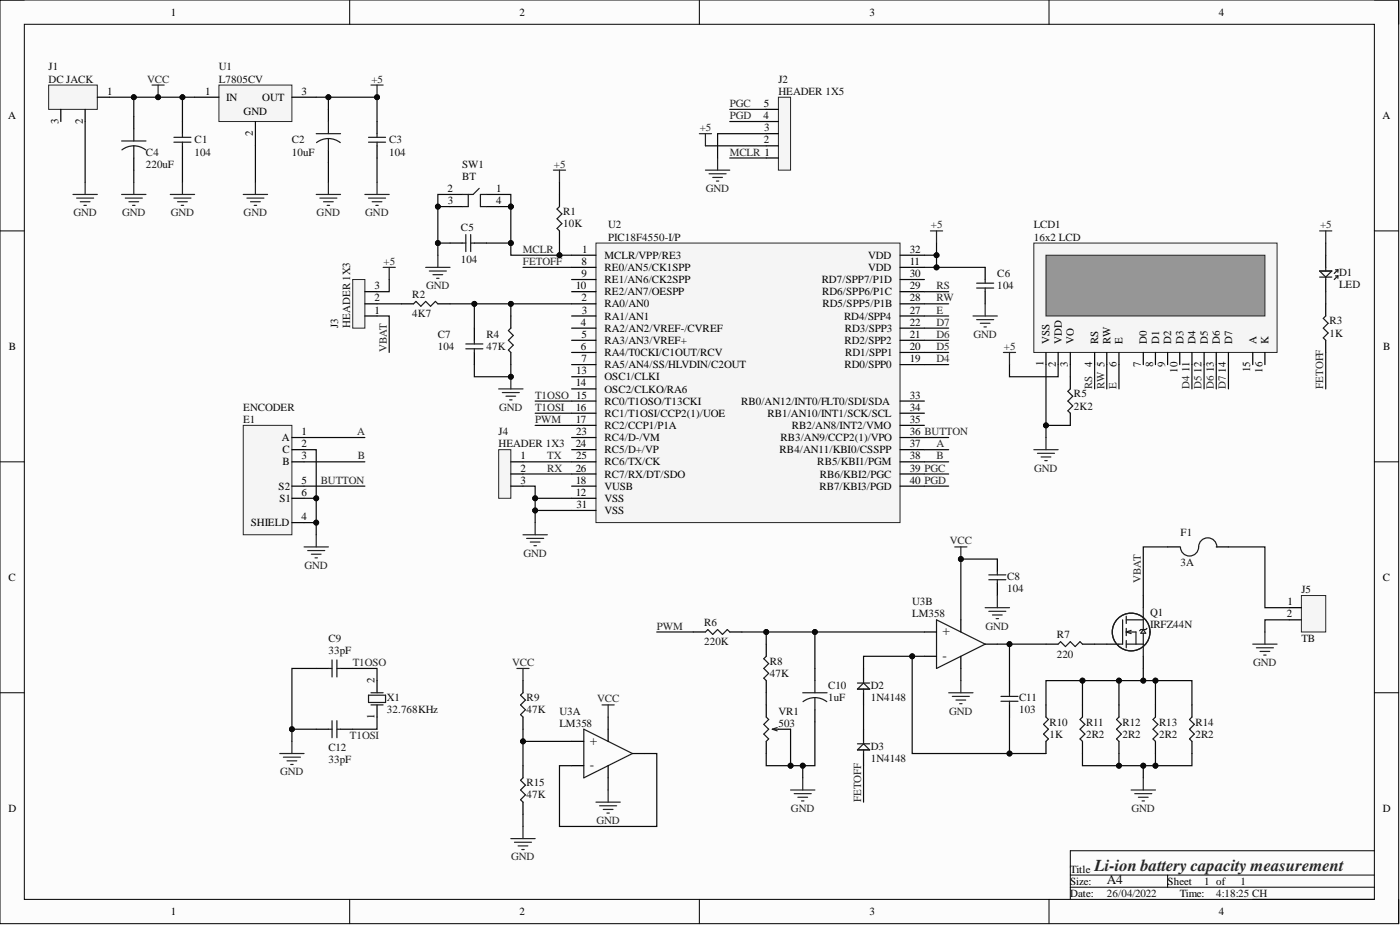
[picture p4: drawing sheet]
<svg xmlns="http://www.w3.org/2000/svg" width="292mm" height="193mm" viewBox="0 0 292 193" stroke-linecap="round" stroke-linejoin="round" font-family="sans-serif">
<path d="M0 0h291.8v192.7h-291.8z" fill-rule="evenodd" fill="#fcfcfc"/>
<path d="M0 0h291.8v192.7h-291.8z" fill="none" stroke="#000" stroke-width=".21"/>
<path d="M5.1 5.1h281.7v182.5h-281.7z" fill-rule="evenodd" fill="#fcfcfc"/>
<g fill="none" stroke="#000" stroke-width=".21">
<path d="M0 0h5.1M73 0v5.1M145.9 0v5.1M218.9 0v5.1M286.8 0h5v5.1M5.1 5.1h281.7v182.5h-281.7zM0 48.2h5.1M286.8 48.2h5M0 96.3h5.1M286.8 96.3h5M0 144.5h5.1M286.8 144.5h5"/>
<path d="M286.8 177.5h-63.5v10.1M73 187.6v5.1M145.9 187.6v5.1M218.9 187.6v5.1M223.3 182.6h63.5M223.3 185.1h63.5M243.6 182.6v2.5M261.4 187.6h25.4M291.8 187.6v5.1"/>
</g>
<path d="M230.9 134.4h2.6M238.5 124.2v2.6M238.5 136.9v2.5" fill="none" stroke="#000" stroke-width=".25"/>
<g fill="none" stroke="#1c1c1c" stroke-width=".25">
<path d="M234.2 129.3v5.1h-.7M235 134.4h3.5M235 128.5v1.6M235 131.1v1.5M235 133.6v1.5M235 129.3h3.5M235 131.8h2v2.6M235 131.8l1 .4M236 131.5l-1 .3M238.5 131.3l.5 .8h-1zM238.5 126.8v4.5M238.5 132.1v4.8"/>
<path d="M239.3 131.1l-.3 .2h-1l-.2 .3"/>
<circle cx="236" cy="131.8" r="3.9"/>
</g>
<path d="M271.5 124.2h5.1v7.6h-5.1z" fill-rule="evenodd" fill="#f5f5f5"/>
<path d="M271.5 124.2h5.1v7.6h-5.1z" fill="none" stroke="#262626" stroke-width=".21"/>
<g fill="none" stroke="#000" stroke-width=".25">
<path d="M243.6 114.1h2.6M253.8 114.1h2.5M159.9 134.4v2.5M170 139.4v2.6M192.9 131.8h2.5M192.9 136.9h2.5M200.5 129.3v2.5M200.5 136.9v2.5M205.5 134.4h2.6M218.2 134.4h2.6M225.8 134.4h2.6M269 126.8h2.5"/>
<path d="M269 129.3h2.5M159.9 142v2.5M170 148.1v2.5M218.2 147.1v2.5M218.2 154.7v2.5M225.8 147.1v2.5M225.8 154.7v2.5M233.5 147.1v2.5M233.5 154.7v2.5M241.1 147.1v2.5M241.1 154.7v2.5M248.7 147.1v2.5"/>
<path d="M248.7 154.7v2.5"/>
</g>
<g fill="none" stroke="#1c1c1c" stroke-width=".25">
<path d="M246.3 114.1a1.9 1.9 0 0 0 1.9 1.9 1.9 1.9 0 0 0 1.9-1.9M250.1 114.1a1.9 1.9 0 0 1 1.9-1.9 1.9 1.9 0 0 1 1.9 1.9M159.9 136.9l-.5 .5 1 1-1 1 1 1.1-1 1 .5 .5M195.4 129.3l10.1 5.1-10.1 5zM220.8 134.4l.5-.5 1 1 1-1 1 1 1-1 .5 .5M167.5 144.5h5.1M170 145.5l1.1 .2 1.4 .7M170 145.5l-1.5 .3-1 .6M170 142v2.5M170 145.5v2.6M218.2 149.6l.5 .5-1 1 1 1-1 1 1 1.1-.5 .5M225.8 149.6l-.5 .5 1.1 1-1.1 1 1.1 1-1.1 1.1 .5 .5"/>
<path d="M233.5 149.6l-.5 .5 1 1-1 1 1 1-1 1.1 .5 .5M241.1 149.6l-.5 .5 1 1-1 1 1 1-1 1.1 .5 .5M248.7 149.6l-.5 .5 1 1-1 1 1 1-1 1.1 .5 .5"/>
</g>
<path d="M199.2 114.1h2.5M200.5 114.1v2.5M164.9 164.8h5.1M165.7 165.6h3.6M166.5 166.3h2M167.2 167.1h.5M167.5 162.3v2.5M236 164.8h5.1M236.8 165.6h3.5M237.5 166.3h2.1M238.3 167.1h.5M238.5 162.3v2.5" fill="none" stroke="#262626" stroke-width=".25"/>
<circle cx="200.5" cy="116.6" r=".51" fill="#0e0e0e"/>
<circle cx="200.5" cy="116.6" r=".51" fill="none" stroke="#0e0e0e" stroke-width=".21"/>
<path d="M194.1 48.2h2.6M195.4 48.2v2.5M261.4 134.4h5.1M262.1 135.1h3.6M262.9 135.9h2M263.7 136.7h.5M263.9 131.8v2.6M197.9 144.5h5.1M198.7 145.3h3.5M199.5 146h2M200.2 146.8h.5M200.5 142v2.5" fill="none" stroke="#262626" stroke-width=".25"/>
<path d="M215.7 50.7h50.8v22.8h-50.8z" fill-rule="evenodd" fill="#f5f5f5"/>
<path d="M215.7 50.7h50.8v22.8h-50.8z" fill="none" stroke="#262626" stroke-width=".21"/>
<path d="M218.2 53.2h45.7v12.7h-45.7z" fill-rule="evenodd" fill="#969696"/>
<path d="M218.2 53.2h45.7v12.7h-45.7z" fill="none" stroke="#262626" stroke-width=".21"/>
<g fill="none" stroke="#000" stroke-width=".25">
<path d="M218.2 73.5v2.6M220.8 73.5v2.6M223.3 73.5v2.6M223.3 78.6v2.5M228.4 73.5v2.6M230.9 73.5v2.6M233.5 73.5v2.6M238.5 73.5v2.6M241.1 73.5v2.6M243.6 73.5v2.6M246.2 73.5v2.6M248.7 73.5v2.6"/>
<path d="M251.2 73.5v2.6M253.8 73.5v2.6M256.3 73.5v2.6M261.4 73.5v2.6M263.9 73.5v2.6M223.3 86.2v2.5M180.2 139.4v2.6"/>
</g>
<path d="M209.4 73.5h2.5M210.6 73.5v2.6M215.7 93.8h5.1M216.5 94.6h3.5M217.2 95.3h2.1M218 96.1h.5M218.2 91.3v2.5" fill="none" stroke="#262626" stroke-width=".25"/>
<path d="M223.3 81.1l-.5 .5 1 1.1-1 1 1 1-1 1 .5 .5M178.9 142.5h2.5M180.2 142.5l-1.3 1.3M180.2 142.5l1.2 1.3M180.2 142v.5" fill="none" stroke="#1c1c1c" stroke-width=".25"/>
<path d="M124.3 50.7h63.5v58.3h-63.5z" fill-rule="evenodd" fill="#f5f5f5"/>
<path d="M124.3 50.7h63.5v58.3h-63.5z" fill="none" stroke="#262626" stroke-width=".21"/>
<g fill="none" stroke="#000" stroke-width=".25">
<path d="M119.3 53.2h5M119.3 55.8h5M119.3 58.3h5M187.8 53.2h5.1M187.8 55.8h5.1M187.8 58.3h5.1M119.3 63.4h5M119.3 65.9h5M119.3 68.5h5M119.3 71h5M119.3 73.5h5M119.3 76.1h5"/>
<path d="M119.3 60.8h5M119.3 78.6h5M187.8 63.4h5.1M187.8 65.9h5.1M187.8 68.5h5.1M187.8 71h5.1M187.8 73.5h5.1M187.8 76.1h5.1M187.8 60.8h5.1M119.3 81.1h5M119.3 83.7h5M119.3 86.2h5"/>
<path d="M119.3 88.7h5M119.3 98.9h5M119.3 96.3h5M119.3 93.8h5M119.3 91.3h5M187.8 83.7h5.1M187.8 86.2h5.1M187.8 88.7h5.1M187.8 98.9h5.1M187.8 96.3h5.1M187.8 93.8h5.1M187.8 91.3h5.1"/>
<path d="M119.3 104h5M119.3 101.4h5M119.3 106.5h5M187.8 101.4h5.1"/>
</g>
<path d="M50.8 88.7h10.1v22.9h-10.1z" fill-rule="evenodd" fill="#f5f5f5"/>
<path d="M50.8 88.7h10.1v22.9h-10.1z" fill="none" stroke="#262626" stroke-width=".21"/>
<g fill="none" stroke="#000" stroke-width=".25">
<path d="M93.9 50.7h2.5M99 50.7h2.5M116.7 40.6v2.5M116.7 48.2v2.5M276.6 53.2v2.6M276.6 58.3v2.5M83.7 63.4h2.6M91.4 63.4h2.5M106.6 65.9v2.6M106.6 73.5v2.6M276.6 63.4v2.5M276.6 71v2.5"/>
<path d="M60.9 91.3h2.5M60.9 93.8h2.5M60.9 96.3h2.5M60.9 101.4h2.5M60.9 104h2.5M60.9 109h2.5M66 139.4h2.5M71.1 139.4h2.5M66 152.1h2.5M71.1 152.1h2.5M78.7 142v2.5M78.7 147.1v2.5"/>
<path d="M180.2 152.1v2.6"/>
</g>
<g fill="none" stroke="#262626" stroke-width=".25">
<path d="M115.5 35.5h2.5M116.7 35.5v2.5M88.8 55.8h5.1M89.6 56.5h3.5M90.3 57.3h2.1M91.1 58.1h.5M91.4 53.2v2.6M275.3 48.2h2.6M276.6 48.2v2.5M106.6 78.6v2.5M104 81.1h5.1M104.8 81.9h3.6"/>
<path d="M105.6 82.7h2M106.3 83.4h.5M63.4 114.1h5.1M64.2 114.9h3.6M65 115.6h2M65.7 116.4h.5M66 111.6v2.5M58.4 157.2h5M59.1 158h3.6M59.9 158.7h2M60.6 159.5h.6M60.9 154.7v2.5"/>
</g>
<g fill="none" stroke="#1c1c1c" stroke-width=".25">
<path d="M96.4 50.7h.8M97.2 48.9v3.6M98.2 48.9v3.6M98.2 50.7h.8M116.7 43.1l-.5 .5 1 1-1 1 1 1.1-1 1 .5 .5M275.3 56.5h2.6l-1.3 1.3zM275.3 57.8h2.6M276.6 55.8v.7M276.6 57.8v.5M279.1 56.3l-.7 .7M279.1 58.1v-.5l-.7 .7M86.3 63.4l.5-.5 1 1 1-1 1 1 1-1 .6 .5"/>
<path d="M106.6 68.5l-.5 .5 1 1-1 1 1 1-1 1 .5 .5M276.6 65.9l-.5 .5 1 1-1 1.1 1 1-1 1 .5 .5M68.5 139.4h.8M69.3 137.7v3.5M70.3 137.7v3.5M70.3 139.4h.8M68.5 152.1h.8M69.3 150.4v3.5M70.3 150.4v3.5M70.3 152.1h.8M76.9 145h3.5v1.5h-3.5zM77.4 147.1h2.5"/>
<path d="M77.4 144.5h2.5M178.9 155.2h2.5M180.2 155.2l-1.3 1.2M180.2 155.2l1.2 1.2M180.2 154.7v.5"/>
</g>
<circle cx="106.6" cy="78.6" r=".51" fill="#0e0e0e"/>
<circle cx="106.6" cy="78.6" r=".51" fill="none" stroke="#0e0e0e" stroke-width=".21"/>
<path d="M99 68.5v2.5M99 73.5v2.6" fill="none" stroke="#000" stroke-width=".25"/>
<path d="M97.2 72.8h3.5M97.2 71.8h3.5M99 71v.8M99 72.8v.7" fill="none" stroke="#1c1c1c" stroke-width=".25"/>
<path d="M45.7 17.7h15.2v7.7h-15.2z" fill-rule="evenodd" fill="#f5f5f5"/>
<path d="M45.7 17.7h15.2v7.7h-15.2z" fill="none" stroke="#262626" stroke-width=".21"/>
<path d="M40.6 20.3h5.1M53.3 25.4v5M60.9 20.3h5.1" fill="none" stroke="#000" stroke-width=".25"/>
<path d="M53.3 38v2.6M50.8 40.6h5M51.5 41.3h3.6M52.3 42.1h2M53 42.8h.5" fill="none" stroke="#262626" stroke-width=".25"/>
<path d="M10.2 17.7h10.1v5.1h-10.1z" fill-rule="evenodd" fill="#f5f5f5"/>
<path d="M10.2 17.7h10.1v5.1h-10.1z" fill="none" stroke="#262626" stroke-width=".21"/>
<path d="M12.7 22.8v2.6M17.8 22.8v2.6M20.3 20.3h2.5" fill="none" stroke="#000" stroke-width=".25"/>
<path d="M31.7 17.7h2.6M33 17.7v2.6M17.8 38v2.6M15.2 40.6h5.1M16 41.3h3.5M16.7 42.1h2.1M17.5 42.8h.5" fill="none" stroke="#262626" stroke-width=".25"/>
<circle cx="33" cy="20.3" r=".51" fill="#0e0e0e"/>
<circle cx="33" cy="20.3" r=".51" fill="none" stroke="#0e0e0e" stroke-width=".21"/>
<path d="M27.9 24.3v2.6M27.9 33v2.5M38.1 25.4v2.5M38.1 30.4v2.6M68.5 22.8v2.6M68.5 31.4v2.6M78.7 25.4v2.5M78.7 30.4v2.6" fill="none" stroke="#000" stroke-width=".25"/>
<g fill="none" stroke="#1c1c1c" stroke-width=".25">
<path d="M25.4 29.4h5.1M27.9 30.4l1.1 .2 1.4 .7M27.9 30.4l-1.5 .3-1 .6M27.9 26.9v2.5M27.9 30.4v2.6M36.3 29.7h3.5M36.3 28.6h3.5M38.1 27.9v.7M38.1 29.7v.7M66 27.9h5.1M68.5 28.9l1.1 .1 1.4 .7M68.5 28.9l-1.5 .3-1 .5"/>
<path d="M68.5 25.4v2.5M68.5 28.9v2.5M76.9 29.7h3.5M76.9 28.6h3.5M78.7 27.9v.7M78.7 29.7v.7"/>
</g>
<g fill="none" stroke="#262626" stroke-width=".25">
<path d="M77.4 17.7h2.5M78.7 17.7v2.6M27.9 38v2.6M38.1 38v2.6M68.5 38v2.6M78.7 38v2.6M25.4 40.6h5.1M26.1 41.3h3.6M26.9 42.1h2M27.7 42.8h.5M35.5 40.6h5.1M36.3 41.3h3.5"/>
<path d="M37 42.1h2.1M37.8 42.8h.5M66 40.6h5.1M66.7 41.3h3.6M67.5 42.1h2M68.3 42.8h.5M76.1 40.6h5.1M76.9 41.3h3.5M77.7 42.1h2M78.4 42.8h.5"/>
</g>
<circle cx="78.7" cy="20.3" r=".51" fill="#0e0e0e"/>
<circle cx="78.7" cy="20.3" r=".51" fill="none" stroke="#0e0e0e" stroke-width=".21"/>
<path d="M205.5 55.8v2.5M205.5 60.8v2.6M208.1 116.6v2.6M208.1 121.7v2.5" fill="none" stroke="#000" stroke-width=".25"/>
<path d="M203.8 59.1h3.5M205.5 58.3v.8M203.8 60.1h3.5M205.5 60.1v.7M206.3 119.9h3.6M208.1 119.2v.7M206.3 120.9h3.6M208.1 120.9v.8" fill="none" stroke="#1c1c1c" stroke-width=".25"/>
<path d="M203 65.9h5.1M203.8 66.7h3.5M204.5 67.4h2.1M205.3 68.2h.5M205.5 63.4v2.5M205.5 126.8h5.1M206.3 127.5h3.6M207.1 128.3h2M207.8 129.1h.5M208.1 124.2v2.6" fill="none" stroke="#262626" stroke-width=".25"/>
<path d="M73.6 58.3h2.5v10.2h-2.5z" fill-rule="evenodd" fill="#f5f5f5"/>
<path d="M73.6 58.3h2.5v10.2h-2.5z" fill="none" stroke="#262626" stroke-width=".21"/>
<path d="M76.1 65.9h2.6M76.1 63.4h2.6M76.1 60.8h2.6" fill="none" stroke="#000" stroke-width=".25"/>
<path d="M145.9 27.9h2.6M147.2 27.9v2.5M147.2 35.5h5.1M147.9 36.3h3.6M148.7 37h2M149.5 37.8h.5M149.7 33v2.5M79.9 55.8h2.6M81.2 55.8v2.5" fill="none" stroke="#262626" stroke-width=".25"/>
<path d="M104 93.8h2.6v10.2h-2.6z" fill-rule="evenodd" fill="#f5f5f5"/>
<path d="M104 93.8h2.6v10.2h-2.6z" fill="none" stroke="#262626" stroke-width=".21"/>
<g fill="none" stroke="#000" stroke-width=".25">
<path d="M93.9 40.6h2.5M93.9 43.1h2.5M101.5 40.6h2.5M101.5 43.1h2.5M106.6 96.3h2.5M106.6 98.9h2.5M106.6 101.4h2.5M144.6 131.8h2.6M152.3 131.8h2.5M109.1 142v2.5M109.1 149.6v2.5M109.1 159.7v2.6"/>
<path d="M119.3 154.7h2.5M119.3 159.7h2.5M126.9 152.1v2.6M126.9 159.7v2.6M132 157.2h2.5M210.6 142v2.5M210.6 147.1v2.5M109.1 167.3v2.6"/>
</g>
<g fill="none" stroke="#262626" stroke-width=".25">
<path d="M109.1 111.6h5.1M109.9 112.3h3.5M110.6 113.1h2.1M111.4 113.8h.5M111.7 109v2.6M107.8 139.4h2.6M109.1 139.4v2.6M125.6 147.1h2.6M126.9 147.1v2.5M106.6 174.9h5.1M107.3 175.7h3.6M108.1 176.5h2"/>
<path d="M108.9 177.2h.5M109.1 172.4v2.5M124.3 167.3h5.1M125.1 168.1h3.6M125.9 168.9h2M126.6 169.6h.5M126.9 164.8v2.5"/>
</g>
<path d="M100 39.3l-1.3 1.3h-2.3M97.7 40.6v2.5h-1.3M101.5 40.6h-1.3v2.5h1.3M147.2 131.8l.5-.5 1 1.1 1-1.1 1 1.1 1.1-1.1 .5 .5M109.1 144.5l-.5 .5 1 1-1 1.1 1 1-1 1 .5 .5M121.8 152.1l10.2 5.1-10.2 5.1zM208.8 146.3h3.6M208.8 145.3h3.6M210.6 144.5v.8M210.6 146.3v.8M109.1 162.3l-.5 .5 1 1-1 1 1 1-1 1 .5 .5" fill="none" stroke="#1c1c1c" stroke-width=".25"/>
<path d="M162.4 20.3h2.5v15.2h-2.5z" fill-rule="evenodd" fill="#f5f5f5"/>
<path d="M162.4 20.3h2.5v15.2h-2.5z" fill="none" stroke="#262626" stroke-width=".21"/>
<path d="M159.9 33h2.5M159.9 30.4h2.5M159.9 27.9h2.5M159.9 25.4h2.5M159.9 22.8h2.5M159.9 147.1v2.5M159.9 154.7v2.5M162.4 152.1h2.5" fill="none" stroke="#000" stroke-width=".25"/>
<path d="M159.9 149.6l.5 .5-1 1 1 1-1 1 1 1.1-.5 .5M161.1 152.1h1.3M161.1 152.1l1.1 .4M162.2 151.8l-1.1 .3" fill="none" stroke="#1c1c1c" stroke-width=".25"/>
<path d="M22.8 20.3h17.8M192.9 91.3h5" fill="none" stroke="#0e0e0e" stroke-width=".25"/>
<circle cx="38.1" cy="20.3" r=".51" fill="#0e0e0e"/>
<circle cx="38.1" cy="20.3" r=".51" fill="none" stroke="#0e0e0e" stroke-width=".21"/>
<circle cx="33" cy="20.3" r=".51" fill="#0e0e0e"/>
<circle cx="33" cy="20.3" r=".51" fill="none" stroke="#0e0e0e" stroke-width=".21"/>
<circle cx="27.9" cy="20.3" r=".51" fill="#0e0e0e"/>
<circle cx="27.9" cy="20.3" r=".51" fill="none" stroke="#0e0e0e" stroke-width=".21"/>
<path d="M66 152.1h-5.1v2.6" fill="none" stroke="#0e0e0e" stroke-width=".25"/>
<circle cx="60.9" cy="152.1" r=".51" fill="#0e0e0e"/>
<circle cx="60.9" cy="152.1" r=".51" fill="none" stroke="#0e0e0e" stroke-width=".21"/>
<path d="M66 139.4h-5.1v12.7" fill="none" stroke="#0e0e0e" stroke-width=".25"/>
<circle cx="60.9" cy="152.1" r=".51" fill="#0e0e0e"/>
<circle cx="60.9" cy="152.1" r=".51" fill="none" stroke="#0e0e0e" stroke-width=".21"/>
<path d="M63.4 109h2.6" fill="none" stroke="#0e0e0e" stroke-width=".25"/>
<circle cx="66" cy="109" r=".51" fill="#0e0e0e"/>
<circle cx="66" cy="109" r=".51" fill="none" stroke="#0e0e0e" stroke-width=".21"/>
<path d="M63.4 104h2.6v7.6" fill="none" stroke="#0e0e0e" stroke-width=".25"/>
<circle cx="66" cy="104" r=".51" fill="#0e0e0e"/>
<circle cx="66" cy="104" r=".51" fill="none" stroke="#0e0e0e" stroke-width=".21"/>
<circle cx="66" cy="109" r=".51" fill="#0e0e0e"/>
<circle cx="66" cy="109" r=".51" fill="none" stroke="#0e0e0e" stroke-width=".21"/>
<path d="M63.4 93.8h2.6v10.2M63.4 96.3h12.7M63.4 101.4h12.7" fill="none" stroke="#0e0e0e" stroke-width=".25"/>
<circle cx="66" cy="104" r=".51" fill="#0e0e0e"/>
<circle cx="66" cy="104" r=".51" fill="none" stroke="#0e0e0e" stroke-width=".21"/>
<path d="M66 20.3h12.7v5.1M63.4 91.3h12.7" fill="none" stroke="#0e0e0e" stroke-width=".25"/>
<circle cx="78.7" cy="20.3" r=".51" fill="#0e0e0e"/>
<circle cx="78.7" cy="20.3" r=".51" fill="none" stroke="#0e0e0e" stroke-width=".21"/>
<circle cx="68.5" cy="20.3" r=".51" fill="#0e0e0e"/>
<circle cx="68.5" cy="20.3" r=".51" fill="none" stroke="#0e0e0e" stroke-width=".21"/>
<path d="M81.2 58.3v2.5h-2.5M91.4 50.7h2.5M78.7 65.9h2.5v7.6M78.7 63.4h5M73.6 139.4h5.1v2.6M78.7 149.6v2.5h-5.1" fill="none" stroke="#0e0e0e" stroke-width=".25"/>
<circle cx="91.4" cy="50.7" r=".51" fill="#0e0e0e"/>
<circle cx="91.4" cy="50.7" r=".51" fill="none" stroke="#0e0e0e" stroke-width=".21"/>
<path d="M91.4 43.1h2.5" fill="none" stroke="#0e0e0e" stroke-width=".25"/>
<circle cx="91.4" cy="43.1" r=".51" fill="#0e0e0e"/>
<circle cx="91.4" cy="43.1" r=".51" fill="none" stroke="#0e0e0e" stroke-width=".21"/>
<path d="M93.9 40.6h-2.5v12.6" fill="none" stroke="#0e0e0e" stroke-width=".25"/>
<circle cx="91.4" cy="43.1" r=".51" fill="#0e0e0e"/>
<circle cx="91.4" cy="43.1" r=".51" fill="none" stroke="#0e0e0e" stroke-width=".21"/>
<circle cx="91.4" cy="50.7" r=".51" fill="#0e0e0e"/>
<circle cx="91.4" cy="50.7" r=".51" fill="none" stroke="#0e0e0e" stroke-width=".21"/>
<path d="M93.9 63.4h25.4" fill="none" stroke="#0e0e0e" stroke-width=".25"/>
<circle cx="99" cy="63.4" r=".51" fill="#0e0e0e"/>
<circle cx="99" cy="63.4" r=".51" fill="none" stroke="#0e0e0e" stroke-width=".21"/>
<circle cx="106.6" cy="63.4" r=".51" fill="#0e0e0e"/>
<circle cx="106.6" cy="63.4" r=".51" fill="none" stroke="#0e0e0e" stroke-width=".21"/>
<path d="M99 76.1v2.5h7.6v-2.5" fill="none" stroke="#0e0e0e" stroke-width=".25"/>
<circle cx="106.6" cy="78.6" r=".51" fill="#0e0e0e"/>
<circle cx="106.6" cy="78.6" r=".51" fill="none" stroke="#0e0e0e" stroke-width=".21"/>
<path d="M101.5 50.7h5.1" fill="none" stroke="#0e0e0e" stroke-width=".25"/>
<circle cx="106.6" cy="50.7" r=".51" fill="#0e0e0e"/>
<circle cx="106.6" cy="50.7" r=".51" fill="none" stroke="#0e0e0e" stroke-width=".21"/>
<path d="M104 43.1h2.6" fill="none" stroke="#0e0e0e" stroke-width=".25"/>
<circle cx="106.6" cy="43.1" r=".51" fill="#0e0e0e"/>
<circle cx="106.6" cy="43.1" r=".51" fill="none" stroke="#0e0e0e" stroke-width=".21"/>
<path d="M104 40.6h2.6v2.5" fill="none" stroke="#0e0e0e" stroke-width=".25"/>
<circle cx="106.6" cy="43.1" r=".51" fill="#0e0e0e"/>
<circle cx="106.6" cy="43.1" r=".51" fill="none" stroke="#0e0e0e" stroke-width=".21"/>
<path d="M106.6 43.1v10.1h12.7" fill="none" stroke="#0e0e0e" stroke-width=".25"/>
<circle cx="106.6" cy="43.1" r=".51" fill="#0e0e0e"/>
<circle cx="106.6" cy="43.1" r=".51" fill="none" stroke="#0e0e0e" stroke-width=".21"/>
<circle cx="106.6" cy="50.7" r=".51" fill="#0e0e0e"/>
<circle cx="106.6" cy="50.7" r=".51" fill="none" stroke="#0e0e0e" stroke-width=".21"/>
<circle cx="116.7" cy="53.2" r=".51" fill="#0e0e0e"/>
<circle cx="116.7" cy="53.2" r=".51" fill="none" stroke="#0e0e0e" stroke-width=".21"/>
<path d="M109.1 154.7h10.2" fill="none" stroke="#0e0e0e" stroke-width=".25"/>
<circle cx="109.1" cy="154.7" r=".51" fill="#0e0e0e"/>
<circle cx="109.1" cy="154.7" r=".51" fill="none" stroke="#0e0e0e" stroke-width=".21"/>
<path d="M109.1 101.4h2.6v2.6h7.6" fill="none" stroke="#0e0e0e" stroke-width=".25"/>
<circle cx="111.7" cy="104" r=".51" fill="#0e0e0e"/>
<circle cx="111.7" cy="104" r=".51" fill="none" stroke="#0e0e0e" stroke-width=".21"/>
<path d="M109.1 55.8h10.2M109.1 98.9h10.2M109.1 96.3h10.2M111.7 106.5h7.6" fill="none" stroke="#0e0e0e" stroke-width=".25"/>
<circle cx="111.7" cy="106.5" r=".51" fill="#0e0e0e"/>
<circle cx="111.7" cy="106.5" r=".51" fill="none" stroke="#0e0e0e" stroke-width=".21"/>
<path d="M147.2 30.4h12.7M152.3 33h7.6M152.3 25.4h7.6M152.3 22.8h7.6M159.9 27.9h-10.2v5.1M111.7 88.7h7.6M111.7 86.2h7.6M111.7 83.7h7.6M137 131.8h7.6M154.8 131.8h5.1v2.6M134.5 157.2h2.5v15.2h-20.3v-12.7h2.6" fill="none" stroke="#0e0e0e" stroke-width=".25"/>
<circle cx="159.9" cy="131.8" r=".51" fill="#0e0e0e"/>
<circle cx="159.9" cy="131.8" r=".51" fill="none" stroke="#0e0e0e" stroke-width=".21"/>
<path d="M159.9 131.8h33" fill="none" stroke="#0e0e0e" stroke-width=".25"/>
<circle cx="159.9" cy="131.8" r=".51" fill="#0e0e0e"/>
<circle cx="159.9" cy="131.8" r=".51" fill="none" stroke="#0e0e0e" stroke-width=".21"/>
<circle cx="170" cy="131.8" r=".51" fill="#0e0e0e"/>
<circle cx="170" cy="131.8" r=".51" fill="none" stroke="#0e0e0e" stroke-width=".21"/>
<path d="M170 150.6v9.1h-2.5v2.6" fill="none" stroke="#0e0e0e" stroke-width=".25"/>
<circle cx="167.5" cy="159.7" r=".51" fill="#0e0e0e"/>
<circle cx="167.5" cy="159.7" r=".51" fill="none" stroke="#0e0e0e" stroke-width=".21"/>
<path d="M190.3 136.9h-10.1v2.5" fill="none" stroke="#0e0e0e" stroke-width=".25"/>
<circle cx="190.3" cy="136.9" r=".51" fill="#0e0e0e"/>
<circle cx="190.3" cy="136.9" r=".51" fill="none" stroke="#0e0e0e" stroke-width=".21"/>
<path d="M192.9 136.9h-2.6v20.3h27.9" fill="none" stroke="#0e0e0e" stroke-width=".25"/>
<circle cx="210.6" cy="157.2" r=".51" fill="#0e0e0e"/>
<circle cx="210.6" cy="157.2" r=".51" fill="none" stroke="#0e0e0e" stroke-width=".21"/>
<circle cx="190.3" cy="136.9" r=".51" fill="#0e0e0e"/>
<circle cx="190.3" cy="136.9" r=".51" fill="none" stroke="#0e0e0e" stroke-width=".21"/>
<path d="M195.4 50.7v5.1h-2.5M192.9 76.1h5M192.9 73.5h5M192.9 71h5M192.9 68.5h5M192.9 65.9h5M192.9 63.4h5M192.9 60.8h5M192.9 98.9h5M192.9 96.3h5M192.9 93.8h5M192.9 101.4h5" fill="none" stroke="#0e0e0e" stroke-width=".25"/>
<circle cx="195.4" cy="53.2" r=".51" fill="#0e0e0e"/>
<circle cx="195.4" cy="53.2" r=".51" fill="none" stroke="#0e0e0e" stroke-width=".21"/>
<circle cx="195.4" cy="55.8" r=".51" fill="#0e0e0e"/>
<circle cx="195.4" cy="55.8" r=".51" fill="none" stroke="#0e0e0e" stroke-width=".21"/>
<path d="M192.9 53.2h2.5" fill="none" stroke="#0e0e0e" stroke-width=".25"/>
<circle cx="195.4" cy="53.2" r=".51" fill="#0e0e0e"/>
<circle cx="195.4" cy="53.2" r=".51" fill="none" stroke="#0e0e0e" stroke-width=".21"/>
<path d="M195.4 55.8h10.1" fill="none" stroke="#0e0e0e" stroke-width=".25"/>
<circle cx="195.4" cy="55.8" r=".51" fill="#0e0e0e"/>
<circle cx="195.4" cy="55.8" r=".51" fill="none" stroke="#0e0e0e" stroke-width=".21"/>
<path d="M208.1 116.6h-7.6v12.7" fill="none" stroke="#0e0e0e" stroke-width=".25"/>
<circle cx="200.5" cy="116.6" r=".51" fill="#0e0e0e"/>
<circle cx="200.5" cy="116.6" r=".51" fill="none" stroke="#0e0e0e" stroke-width=".21"/>
<path d="M208.1 134.4h2.5v7.6" fill="none" stroke="#0e0e0e" stroke-width=".25"/>
<circle cx="210.6" cy="134.4" r=".51" fill="#0e0e0e"/>
<circle cx="210.6" cy="134.4" r=".51" fill="none" stroke="#0e0e0e" stroke-width=".21"/>
<path d="M210.6 134.4h7.6" fill="none" stroke="#0e0e0e" stroke-width=".25"/>
<circle cx="210.6" cy="134.4" r=".51" fill="#0e0e0e"/>
<circle cx="210.6" cy="134.4" r=".51" fill="none" stroke="#0e0e0e" stroke-width=".21"/>
<path d="M210.6 76.1v2.5h10.2v-2.5M225.8 142h-7.6v5.1" fill="none" stroke="#0e0e0e" stroke-width=".25"/>
<circle cx="225.9" cy="142" r=".51" fill="#0e0e0e"/>
<circle cx="225.9" cy="142" r=".51" fill="none" stroke="#0e0e0e" stroke-width=".21"/>
<path d="M218.2 88.7h5.1" fill="none" stroke="#0e0e0e" stroke-width=".25"/>
<circle cx="218.2" cy="88.7" r=".51" fill="#0e0e0e"/>
<circle cx="218.2" cy="88.7" r=".51" fill="none" stroke="#0e0e0e" stroke-width=".21"/>
<path d="M225.8 157.2v2.5h22.9v-2.5" fill="none" stroke="#0e0e0e" stroke-width=".25"/>
<circle cx="233.5" cy="159.7" r=".51" fill="#0e0e0e"/>
<circle cx="233.5" cy="159.7" r=".51" fill="none" stroke="#0e0e0e" stroke-width=".21"/>
<circle cx="238.5" cy="159.7" r=".51" fill="#0e0e0e"/>
<circle cx="238.5" cy="159.7" r=".51" fill="none" stroke="#0e0e0e" stroke-width=".21"/>
<circle cx="241.1" cy="159.7" r=".51" fill="#0e0e0e"/>
<circle cx="241.1" cy="159.7" r=".51" fill="none" stroke="#0e0e0e" stroke-width=".21"/>
<path d="M238.5 139.4v2.6h-12.7v5.1" fill="none" stroke="#0e0e0e" stroke-width=".25"/>
<circle cx="238.5" cy="142" r=".51" fill="#0e0e0e"/>
<circle cx="238.5" cy="142" r=".51" fill="none" stroke="#0e0e0e" stroke-width=".21"/>
<circle cx="233.5" cy="142" r=".51" fill="#0e0e0e"/>
<circle cx="233.5" cy="142" r=".51" fill="none" stroke="#0e0e0e" stroke-width=".21"/>
<circle cx="225.9" cy="142" r=".51" fill="#0e0e0e"/>
<circle cx="225.9" cy="142" r=".51" fill="none" stroke="#0e0e0e" stroke-width=".21"/>
<path d="M228.4 134.4h2.5M238.5 142h2.6v5.1" fill="none" stroke="#0e0e0e" stroke-width=".25"/>
<circle cx="241.1" cy="142" r=".51" fill="#0e0e0e"/>
<circle cx="241.1" cy="142" r=".51" fill="none" stroke="#0e0e0e" stroke-width=".21"/>
<circle cx="238.5" cy="142" r=".51" fill="#0e0e0e"/>
<circle cx="238.5" cy="142" r=".51" fill="none" stroke="#0e0e0e" stroke-width=".21"/>
<path d="M243.6 114.1h-5.1v10.1M241.1 142h7.6v5.1" fill="none" stroke="#0e0e0e" stroke-width=".25"/>
<circle cx="241.1" cy="142" r=".51" fill="#0e0e0e"/>
<circle cx="241.1" cy="142" r=".51" fill="none" stroke="#0e0e0e" stroke-width=".21"/>
<path d="M17.8 25.4v12.6M27.9 20.3v4M27.9 35.5v2.5M256.3 114.1h7.6v12.7h5.1M269 129.3h-5.1v2.5" fill="none" stroke="#0e0e0e" stroke-width=".25"/>
<circle cx="27.9" cy="20.3" r=".51" fill="#0e0e0e"/>
<circle cx="27.9" cy="20.3" r=".51" fill="none" stroke="#0e0e0e" stroke-width=".21"/>
<path d="M38.1 20.3v5.1M38.1 33v5" fill="none" stroke="#0e0e0e" stroke-width=".25"/>
<circle cx="38.1" cy="20.3" r=".51" fill="#0e0e0e"/>
<circle cx="38.1" cy="20.3" r=".51" fill="none" stroke="#0e0e0e" stroke-width=".21"/>
<path d="M53.3 30.4v7.6M68.5 20.3v2.5M68.5 34v4" fill="none" stroke="#0e0e0e" stroke-width=".25"/>
<circle cx="68.5" cy="20.3" r=".51" fill="#0e0e0e"/>
<circle cx="68.5" cy="20.3" r=".51" fill="none" stroke="#0e0e0e" stroke-width=".21"/>
<path d="M78.7 33v5M99 63.4v5.1" fill="none" stroke="#0e0e0e" stroke-width=".25"/>
<circle cx="99" cy="63.4" r=".51" fill="#0e0e0e"/>
<circle cx="99" cy="63.4" r=".51" fill="none" stroke="#0e0e0e" stroke-width=".21"/>
<path d="M106.6 63.4v2.5" fill="none" stroke="#0e0e0e" stroke-width=".25"/>
<circle cx="106.6" cy="63.4" r=".51" fill="#0e0e0e"/>
<circle cx="106.6" cy="63.4" r=".51" fill="none" stroke="#0e0e0e" stroke-width=".21"/>
<path d="M109.1 152.1v7.6M109.1 169.9v2.5" fill="none" stroke="#0e0e0e" stroke-width=".25"/>
<circle cx="109.1" cy="154.7" r=".51" fill="#0e0e0e"/>
<circle cx="109.1" cy="154.7" r=".51" fill="none" stroke="#0e0e0e" stroke-width=".21"/>
<path d="M111.7 104v5" fill="none" stroke="#0e0e0e" stroke-width=".25"/>
<circle cx="111.7" cy="106.5" r=".51" fill="#0e0e0e"/>
<circle cx="111.7" cy="106.5" r=".51" fill="none" stroke="#0e0e0e" stroke-width=".21"/>
<circle cx="111.7" cy="104" r=".51" fill="#0e0e0e"/>
<circle cx="111.7" cy="104" r=".51" fill="none" stroke="#0e0e0e" stroke-width=".21"/>
<path d="M116.7 50.7v2.5" fill="none" stroke="#0e0e0e" stroke-width=".25"/>
<circle cx="116.7" cy="53.2" r=".51" fill="#0e0e0e"/>
<circle cx="116.7" cy="53.2" r=".51" fill="none" stroke="#0e0e0e" stroke-width=".21"/>
<path d="M116.7 38v2.6M170 131.8v7.6M126.9 149.6v2.5M126.9 162.3v2.5" fill="none" stroke="#0e0e0e" stroke-width=".25"/>
<circle cx="170" cy="131.8" r=".51" fill="#0e0e0e"/>
<circle cx="170" cy="131.8" r=".51" fill="none" stroke="#0e0e0e" stroke-width=".21"/>
<path d="M200.5 139.4v2.6M180.2 147.1v5M180.2 159.7v7.6M210.6 149.6v7.6" fill="none" stroke="#0e0e0e" stroke-width=".25"/>
<circle cx="210.6" cy="157.2" r=".51" fill="#0e0e0e"/>
<circle cx="210.6" cy="157.2" r=".51" fill="none" stroke="#0e0e0e" stroke-width=".21"/>
<path d="M218.2 76.1v15.2" fill="none" stroke="#0e0e0e" stroke-width=".25"/>
<circle cx="218.2" cy="88.7" r=".51" fill="#0e0e0e"/>
<circle cx="218.2" cy="88.7" r=".51" fill="none" stroke="#0e0e0e" stroke-width=".21"/>
<path d="M223.3 76.1v2.5M228.4 76.1v5M230.9 76.1v5M233.5 157.2v2.5" fill="none" stroke="#0e0e0e" stroke-width=".25"/>
<circle cx="233.5" cy="159.7" r=".51" fill="#0e0e0e"/>
<circle cx="233.5" cy="159.7" r=".51" fill="none" stroke="#0e0e0e" stroke-width=".21"/>
<path d="M233.5 142v5.1" fill="none" stroke="#0e0e0e" stroke-width=".25"/>
<circle cx="233.5" cy="142" r=".51" fill="#0e0e0e"/>
<circle cx="233.5" cy="142" r=".51" fill="none" stroke="#0e0e0e" stroke-width=".21"/>
<path d="M233.5 76.1v5M238.5 159.7v2.6" fill="none" stroke="#0e0e0e" stroke-width=".25"/>
<circle cx="238.5" cy="159.7" r=".51" fill="#0e0e0e"/>
<circle cx="238.5" cy="159.7" r=".51" fill="none" stroke="#0e0e0e" stroke-width=".21"/>
<path d="M241.1 157.2v2.5" fill="none" stroke="#0e0e0e" stroke-width=".25"/>
<circle cx="241.1" cy="159.7" r=".51" fill="#0e0e0e"/>
<circle cx="241.1" cy="159.7" r=".51" fill="none" stroke="#0e0e0e" stroke-width=".21"/>
<path d="M276.6 50.7v2.5M248.7 76.1v5M251.2 76.1v5M253.8 76.1v5M256.3 76.1v5M276.6 60.8v2.6M276.6 73.5v7.6M159.9 157.2v2.5h7.6M159.9 144.5v2.6" fill="none" stroke="#0e0e0e" stroke-width=".25"/>
<circle cx="164.9" cy="159.7" r=".51" fill="#0e0e0e"/>
<circle cx="164.9" cy="159.7" r=".51" fill="none" stroke="#0e0e0e" stroke-width=".21"/>
<circle cx="167.5" cy="159.7" r=".51" fill="#0e0e0e"/>
<circle cx="167.5" cy="159.7" r=".51" fill="none" stroke="#0e0e0e" stroke-width=".21"/>
<path d="M164.9 152.1v7.6" fill="none" stroke="#0e0e0e" stroke-width=".25"/>
<circle cx="164.9" cy="159.7" r=".51" fill="#0e0e0e"/>
<circle cx="164.9" cy="159.7" r=".51" fill="none" stroke="#0e0e0e" stroke-width=".21"/>
<g font-size="3.5" fill="#1c1c1c">
<text x="179.6" y="146.4">PID201</text>
<text x="179.6" y="159.1">PID301</text>
</g>
<text font-size="3.5" fill="#262626" x="228.4" y="181.8">Li-ion batterycapacitymeasurement</text>
<g font-size="2.8" fill="#0e0e0e">
<text x="196.7" y="132.5">+</text>
<text x="196.7" y="137.6">-</text>
<text x="123.1" y="155.3">+</text>
<text x="123.1" y="160.4">-</text>
<text x="230.9" y="184.5">A4</text>
</g>
<text font-size="2.5" fill="#1c1c1c" x="279.4" y="57.1">COD1</text>
<g font-size="2.3">
<text x="35.6" y="3.3">1</text>
<text x="108.4" y="3.3">2</text>
<text x="181.4" y="3.3">3</text>
<text x="254.3" y="3.3">4</text>
<text x="22.3" y="19.8">1</text>
<text x="42.8" y="19.8">1</text>
<text x="47.2" y="21">IN</text>
<text x="54.7" y="21">OUT</text>
<text x="62.9" y="19.8">3</text>
<text x="159.4" y="22.3">5</text>
<text x="1.7" y="24.8">A</text>
<text x="12.2" y="25.8" transform="rotate(-90 12.2 25.8)">3</text>
<text x="17.3" y="25.9" transform="rotate(-90 17.3 25.9)">2</text>
<text x="50.8" y="24.1">GND</text>
<text x="52.8" y="28.4" transform="rotate(-90 52.8 28.4)">2</text>
<text x="159.3" y="24.8">4</text>
<text x="159.4" y="29.9">2</text>
<text x="159.4" y="27.4">3</text>
<text x="288.4" y="24.8">A</text>
<text x="93.4" y="40.1">2</text>
<text x="103.5" y="40.1">1</text>
<text x="93.5" y="42.6">3</text>
<text x="103.5" y="42.6">4</text>
<text x="121.5" y="52.7">1</text>
<text x="189.8" y="52.7">32</text>
<text x="121.3" y="55.3">8</text>
<text x="121.3" y="57.8">9</text>
<text x="126.1" y="54">MCLR/VPP/RE3</text>
<text x="126.1" y="56.5">RE0/AN5/CK1SPP</text>
<text x="126.1" y="59.1">RE1/AN6/CK2SPP</text>
<text x="171.5" y="59.1">RD7/SPP7/P1D</text>
<text x="181.1" y="56.5">VDD</text>
<text x="181.1" y="54">VDD</text>
<text x="189.8" y="55.3">11</text>
<text x="189.8" y="57.8">30</text>
<text x="78.2" y="65.4">1</text>
<text x="78.2" y="62.9">2</text>
<text x="78.2" y="60.3">3</text>
<text x="120.1" y="60.3">10</text>
<text x="121.3" y="62.9">2</text>
<text x="121.4" y="65.4">3</text>
<text x="126.1" y="64.1">RA0/AN0</text>
<text x="126.1" y="61.6">RE2/AN7/OESPP</text>
<text x="171.5" y="61.6">RD6/SPP6/P1C</text>
<text x="171.6" y="64.1">RD5/SPP5/P1B</text>
<text x="189.8" y="60.3">29</text>
<text x="189.8" y="62.9">28</text>
<text x="189.8" y="65.4">27</text>
<text x="121.2" y="67.9">4</text>
<text x="121.3" y="70.5">5</text>
<text x="126.1" y="66.7">RA1/AN1</text>
<text x="126.1" y="69.2">RA2/AN2/VREF-/CVREF</text>
<text x="126.1" y="71.8">RA3/AN3/VREF+</text>
<text x="176.1" y="66.7">RD4/SPP4</text>
<text x="176.2" y="71.8">RD2/SPP2</text>
<text x="176.3" y="69.2">RD3/SPP3</text>
<text x="189.8" y="67.9">22</text>
<text x="189.8" y="70.5">21</text>
<text x="219" y="71.8" transform="rotate(-90 219 71.8)">VSS</text>
<text x="221.5" y="71.8" transform="rotate(-90 221.5 71.8)">VDD</text>
<text x="224.1" y="71.8" transform="rotate(-90 224.1 71.8)">VO</text>
<text x="229.1" y="71.8" transform="rotate(-90 229.1 71.8)">RS</text>
<text x="231.7" y="71.8" transform="rotate(-90 231.7 71.8)">RW</text>
<text x="234.2" y="71.8" transform="rotate(-90 234.2 71.8)">E</text>
<text x="239.3" y="71.8" transform="rotate(-90 239.3 71.8)">D0</text>
<text x="241.8" y="71.8" transform="rotate(-90 241.8 71.8)">D1</text>
<text x="244.4" y="71.8" transform="rotate(-90 244.4 71.8)">D2</text>
<text x="246.9" y="71.8" transform="rotate(-90 246.9 71.8)">D3</text>
<text x="249.4" y="71.8" transform="rotate(-90 249.4 71.8)">D4</text>
<text x="252" y="71.8" transform="rotate(-90 252 71.8)">D5</text>
<text x="254.5" y="71.8" transform="rotate(-90 254.5 71.8)">D6</text>
<text x="257.1" y="71.8" transform="rotate(-90 257.1 71.8)">D7</text>
<text x="262.1" y="71.8" transform="rotate(-90 262.1 71.8)">A</text>
<text x="264.7" y="71.8" transform="rotate(-90 264.7 71.8)">K</text>
<text x="1.9" y="73">B</text>
<text x="121.2" y="73">6</text>
<text x="121.3" y="75.6">7</text>
<text x="126.1" y="74.3">RA4/T0CKI/C1OUT/RCV</text>
<text x="126.1" y="76.8">RA5/AN4/SS/HLVDIN/C2OUT</text>
<text x="176.2" y="76.8">RD0/SPP0</text>
<text x="176.4" y="74.3">RD1/SPP1</text>
<text x="189.8" y="75.6">19</text>
<text x="189.8" y="73">20</text>
<text x="217.7" y="76.4" transform="rotate(-90 217.7 76.4)">1</text>
<text x="220.3" y="76.6" transform="rotate(-90 220.3 76.6)">2</text>
<text x="222.8" y="76.5" transform="rotate(-90 222.8 76.5)">3</text>
<text x="227.9" y="76.7" transform="rotate(-90 227.9 76.7)">4</text>
<text x="233" y="76.6" transform="rotate(-90 233 76.6)">6</text>
<text x="238" y="76.6" transform="rotate(-90 238 76.6)">7</text>
<text x="240.6" y="76.6" transform="rotate(-90 240.6 76.6)">8</text>
<text x="243.1" y="76.6" transform="rotate(-90 243.1 76.6)">9</text>
<text x="245.6" y="77.8" transform="rotate(-90 245.6 77.8)">10</text>
<text x="248.2" y="77.6" transform="rotate(-90 248.2 77.6)">11</text>
<text x="250.7" y="77.8" transform="rotate(-90 250.7 77.8)">12</text>
<text x="253.3" y="77.7" transform="rotate(-90 253.3 77.7)">13</text>
<text x="255.8" y="77.8" transform="rotate(-90 255.8 77.8)">14</text>
<text x="260.9" y="77.7" transform="rotate(-90 260.9 77.7)">15</text>
<text x="263.4" y="77.8" transform="rotate(-90 263.4 77.8)">16</text>
<text x="288.6" y="73">B</text>
<text x="120.1" y="80.6">14</text>
<text x="120.2" y="78.1">13</text>
<text x="126.1" y="79.4">OSC1/CLKI</text>
<text x="126.1" y="81.9">OSC2/CLKO/RA6</text>
<text x="189.8" y="83.2">33</text>
<text x="120.1" y="85.7">16</text>
<text x="120.1" y="88.2">17</text>
<text x="126.1" y="84.4">RC0/T1OSO/T13CKI</text>
<text x="126.1" y="87">RC1/T1OSI/CCP2(1)/UOE</text>
<text x="126.1" y="89.5">RC2/CCP1/P1A</text>
<text x="154.6" y="84.4">RB0/AN12/INT0/FLT0/SDI/SDA</text>
<text x="160.1" y="87">RB1/AN10/INT1/SCK/SCL</text>
<text x="165.2" y="89.5">RB2/AN8/INT2/VMO</text>
<text x="189.8" y="88.2">35</text>
<text x="189.8" y="85.7">34</text>
<text x="58.8" y="92">A</text>
<text x="59" y="94.6">C</text>
<text x="62.9" y="90.8">1</text>
<text x="62.9" y="93.3">2</text>
<text x="62.9" y="95.8">3</text>
<text x="108.6" y="95.8">1</text>
<text x="120.1" y="93.3">24</text>
<text x="120.2" y="95.8">25</text>
<text x="120.2" y="90.8">23</text>
<text x="126.1" y="94.6">RC5/D+/VP</text>
<text x="126.1" y="92">RC4/D-/VM</text>
<text x="162.7" y="94.6">RB4/AN11/KBI0/CSSPP</text>
<text x="162.8" y="92">RB3/AN9/CCP2(1)/VPO</text>
<text x="189.8" y="95.8">38</text>
<text x="189.8" y="93.3">37</text>
<text x="189.8" y="90.8">36 BUTTON</text>
<text x="59" y="97.1">B</text>
<text x="62.9" y="100.9">5</text>
<text x="108.6" y="98.4">2</text>
<text x="108.6" y="100.9">3</text>
<text x="120.1" y="100.9">18</text>
<text x="120.1" y="98.4">26</text>
<text x="126.1" y="99.6">RC7/RX/DT/SDO</text>
<text x="126.1" y="97.1">RC6/TX/CK</text>
<text x="170.5" y="97.1">RB5/KBI1/PGM</text>
<text x="171" y="99.6">RB6/KBI2/PGC</text>
<text x="189.8" y="100.9">40 PGD</text>
<text x="189.8" y="98.4">39 PGC</text>
<text x="58.1" y="102.2">S2</text>
<text x="58.3" y="104.7">S1</text>
<text x="62.9" y="103.4">6</text>
<text x="120.1" y="103.4">12</text>
<text x="120.3" y="106">31</text>
<text x="126.1" y="104.7">VSS</text>
<text x="126.1" y="102.2">VUSB</text>
<text x="126.1" y="107.2">VSS</text>
<text x="171" y="102.2">RB7/KBI3/PGD</text>
<text x="52.4" y="109.8">SHIELD</text>
<text x="62.9" y="108.5">4</text>
<text x="1.8" y="121.2">C</text>
<text x="288.5" y="121.2">C</text>
<text x="268.5" y="128.8">2</text>
<text x="268.7" y="126.3">1</text>
<text x="78.2" y="142.5" transform="rotate(-90 78.2 142.5)">2</text>
<text x="78.2" y="149.9" transform="rotate(-90 78.2 149.9)">1</text>
<text x="1.8" y="169.4">D</text>
<text x="288.5" y="169.4">D</text>
<text x="223.3" y="182">Title</text>
<text x="223.3" y="184.6">Size:</text>
<text x="243.6" y="184.6">Sheet</text>
<text x="35.6" y="190.9">1</text>
<text x="108.4" y="190.9">2</text>
<text x="181.4" y="190.9">3</text>
<text x="223.3" y="187.1">Date:</text>
<text x="246.2" y="187.1">Time:</text>
<text x="254.3" y="190.9">4</text>
</g>
<g font-size="2.3" fill="#0e0e0e">
<text x="10.2" y="14.7">J1</text>
<text x="10.2" y="17.2">DC JACK</text>
<text x="45.7" y="14.7">U1</text>
<text x="45.7" y="17.2">L7805CV</text>
<text x="162.4" y="17.2">J2</text>
<text x="162.4" y="19.8">HEADER 1X5</text>
<text x="40.6" y="29.9">C1</text>
<text x="60.9" y="29.9">C2</text>
<text x="81.2" y="29.9">C3</text>
<text x="30.5" y="32.5">C4</text>
<text x="30.5" y="35">220uF</text>
<text x="40.6" y="32.5">104</text>
<text x="60.9" y="32.5">10uF</text>
<text x="81.2" y="32.5">104</text>
<text x="96.4" y="35">SW1</text>
<text x="96.4" y="37.5">BT</text>
<text x="117.5" y="44.9">R1</text>
<text x="117.5" y="47.4">10K</text>
<text x="126.9" y="47.7">U2</text>
<text x="215.7" y="47.7">LCD1</text>
<text x="96.2" y="48.2">C5</text>
<text x="126.9" y="50.2">PIC18F4550-I/P</text>
<text x="215.7" y="50.2">16x2 LCD</text>
<text x="96.2" y="54.8">104</text>
<text x="208.1" y="57.8">C6</text>
<text x="279.4" y="57.6">D1</text>
<text x="86" y="62.1">R2</text>
<text x="208.1" y="60.3">104</text>
<text x="279.4" y="60.1">LED</text>
<text x="70.5" y="68.5" transform="rotate(-90 70.5 68.5)">J3</text>
<text x="73.1" y="68.5" transform="rotate(-90 73.1 68.5)">HEADER 1X3</text>
<text x="86" y="66.2">4K7</text>
<text x="91.4" y="70.5">C7</text>
<text x="101.5" y="70.5">R4</text>
<text x="277.4" y="67.7">R3</text>
<text x="277.4" y="70.2">1K</text>
<text x="91.4" y="73">104</text>
<text x="101.5" y="73">47K</text>
<text x="224.1" y="82.9">R5</text>
<text x="50.8" y="88.2">E1</text>
<text x="50.8" y="85.7">ENCODER</text>
<text x="224.1" y="85.4">2K2</text>
<text x="104" y="90.8">J4</text>
<text x="104" y="93.3">HEADER 1X3</text>
<text x="246.3" y="111.7">F1</text>
<text x="246.3" y="118.1">3A</text>
<text x="210.1" y="120.9">C8</text>
<text x="210.1" y="123.5">104</text>
<text x="271.5" y="123.7">J5</text>
<text x="146.9" y="130.6">R6</text>
<text x="190.3" y="126.3">U3B</text>
<text x="190.3" y="128.8">LM358</text>
<text x="240" y="128.5">Q1</text>
<text x="240" y="131.1">IRFZ44N</text>
<text x="68.5" y="133.9">C9</text>
<text x="68.5" y="136.4">33pF</text>
<text x="146.9" y="134.6">220K</text>
<text x="220.5" y="133.1">R7</text>
<text x="220.5" y="137.2">220</text>
<text x="271.5" y="133.9">TB</text>
<text x="160.6" y="138.7">R8</text>
<text x="160.6" y="141.2">47K</text>
<text x="172.8" y="143.8">C10</text>
<text x="181.7" y="143.8">D2</text>
<text x="80.7" y="146.3">X1</text>
<text x="80.7" y="148.8">32.768KHz</text>
<text x="109.9" y="146.3">R9</text>
<text x="109.9" y="148.8">47K</text>
<text x="116.7" y="149.1">U3A</text>
<text x="162.4" y="149.1">VR1</text>
<text x="172.8" y="146.3">1uF</text>
<text x="181.7" y="146.3">1N4148</text>
<text x="212.7" y="146.3">C11</text>
<text x="212.7" y="148.8">103</text>
<text x="116.7" y="151.6">LM358</text>
<text x="162.4" y="151.6">503</text>
<text x="219" y="151.4">R10</text>
<text x="219" y="153.9">1K</text>
<text x="226.6" y="151.4">R11</text>
<text x="226.6" y="153.9">2R2</text>
<text x="234.2" y="151.4">R12</text>
<text x="234.2" y="153.9">2R2</text>
<text x="241.8" y="151.4">R13</text>
<text x="241.8" y="153.9">2R2</text>
<text x="249.4" y="151.4">R14</text>
<text x="249.4" y="153.9">2R2</text>
<text x="68.5" y="156.7">C12</text>
<text x="68.5" y="159.2">33pF</text>
<text x="181.7" y="156.4">D3</text>
<text x="181.7" y="159">1N4148</text>
<text x="109.9" y="164">R15</text>
<text x="109.9" y="166.6">47K</text>
<text x="251.2" y="184.6">1 of</text>
<text x="258.8" y="184.6">1</text>
<text x="230.9" y="187.1">26/04/2022</text>
<text x="253.8" y="187.1">4:18:25 CH</text>
</g>
<g font-size="2.3" fill="#262626">
<text x="30.7" y="17.2">VCC</text>
<text x="77.5" y="17.2">+5</text>
<text x="152.3" y="22.3">PGC</text>
<text x="146" y="27.4">+5</text>
<text x="152.3" y="24.8">PGD</text>
<text x="115.5" y="35">+5</text>
<text x="152.3" y="32.5">MCLR 1</text>
<text x="147.3" y="40.1">GND</text>
<text x="15.3" y="45.1">GND</text>
<text x="25.5" y="45.1">GND</text>
<text x="35.6" y="45.1">GND</text>
<text x="50.8" y="45.1">GND</text>
<text x="66.1" y="45.1">GND</text>
<text x="76.2" y="45.1">GND</text>
<text x="194.2" y="47.7">+5</text>
<text x="275.4" y="47.7">+5</text>
<text x="109.1" y="52.7">MCLR</text>
<text x="80" y="55.3">+5</text>
<text x="109.1" y="55.3">FETOFF</text>
<text x="88.9" y="60.3">GND</text>
<text x="195.4" y="60.3">RS</text>
<text x="195.4" y="62.9">RW</text>
<text x="195.4" y="65.4">E</text>
<text x="195.4" y="67.9">D7</text>
<text x="195.4" y="70.5">D6</text>
<text x="203.1" y="70.5">GND</text>
<text x="80.7" y="73.5" transform="rotate(-90 80.7 73.5)">VBAT</text>
<text x="195.4" y="73">D5</text>
<text x="195.4" y="75.6">D4</text>
<text x="209.4" y="73">+5</text>
<text x="111.7" y="83.2">T1OSO 15</text>
<text x="227.9" y="81.1" transform="rotate(-90 227.9 81.1)">RS</text>
<text x="230.4" y="81.1" transform="rotate(-90 230.4 81.1)">RW 5</text>
<text x="233" y="81.1" transform="rotate(-90 233 81.1)">E</text>
<text x="248.2" y="81.1" transform="rotate(-90 248.2 81.1)">D4</text>
<text x="250.7" y="81.1" transform="rotate(-90 250.7 81.1)">D5</text>
<text x="253.3" y="81.1" transform="rotate(-90 253.3 81.1)">D6</text>
<text x="255.8" y="81.1" transform="rotate(-90 255.8 81.1)">D7</text>
<text x="276.1" y="81.1" transform="rotate(-90 276.1 81.1)">FETOFF</text>
<text x="104.1" y="85.7">GND</text>
<text x="111.7" y="88.2">PWM</text>
<text x="111.7" y="85.7">T1OSI</text>
<text x="74.5" y="90.8">A</text>
<text x="74.7" y="95.8">B</text>
<text x="114.2" y="95.8">TX</text>
<text x="195.4" y="93.3">A</text>
<text x="195.4" y="95.8">B</text>
<text x="66.9" y="100.9">BUTTON</text>
<text x="114.2" y="98.4">RX</text>
<text x="215.8" y="98.4">GND</text>
<text x="198.2" y="113.6">VCC</text>
<text x="63.5" y="118.7">GND</text>
<text x="109.2" y="116.1">GND</text>
<text x="238" y="121.7" transform="rotate(-90 238 121.7)">VBAT</text>
<text x="137" y="131.3">PWM</text>
<text x="205.6" y="131.3">GND</text>
<text x="73.6" y="138.9">T1OSO</text>
<text x="106.8" y="138.9">VCC</text>
<text x="261.5" y="138.9">GND</text>
<text x="124.6" y="146.5">VCC</text>
<text x="198" y="149.1">GND</text>
<text x="73" y="154.2">T1OSI</text>
<text x="58.5" y="161.8">GND</text>
<text x="179.7" y="167.3" transform="rotate(-90 179.7 167.3)">FETOFF</text>
<text x="124.4" y="171.9">GND</text>
<text x="165" y="169.4">GND</text>
<text x="236.1" y="169.4">GND</text>
<text x="106.7" y="179.5">GND</text>
</g>
</svg>
